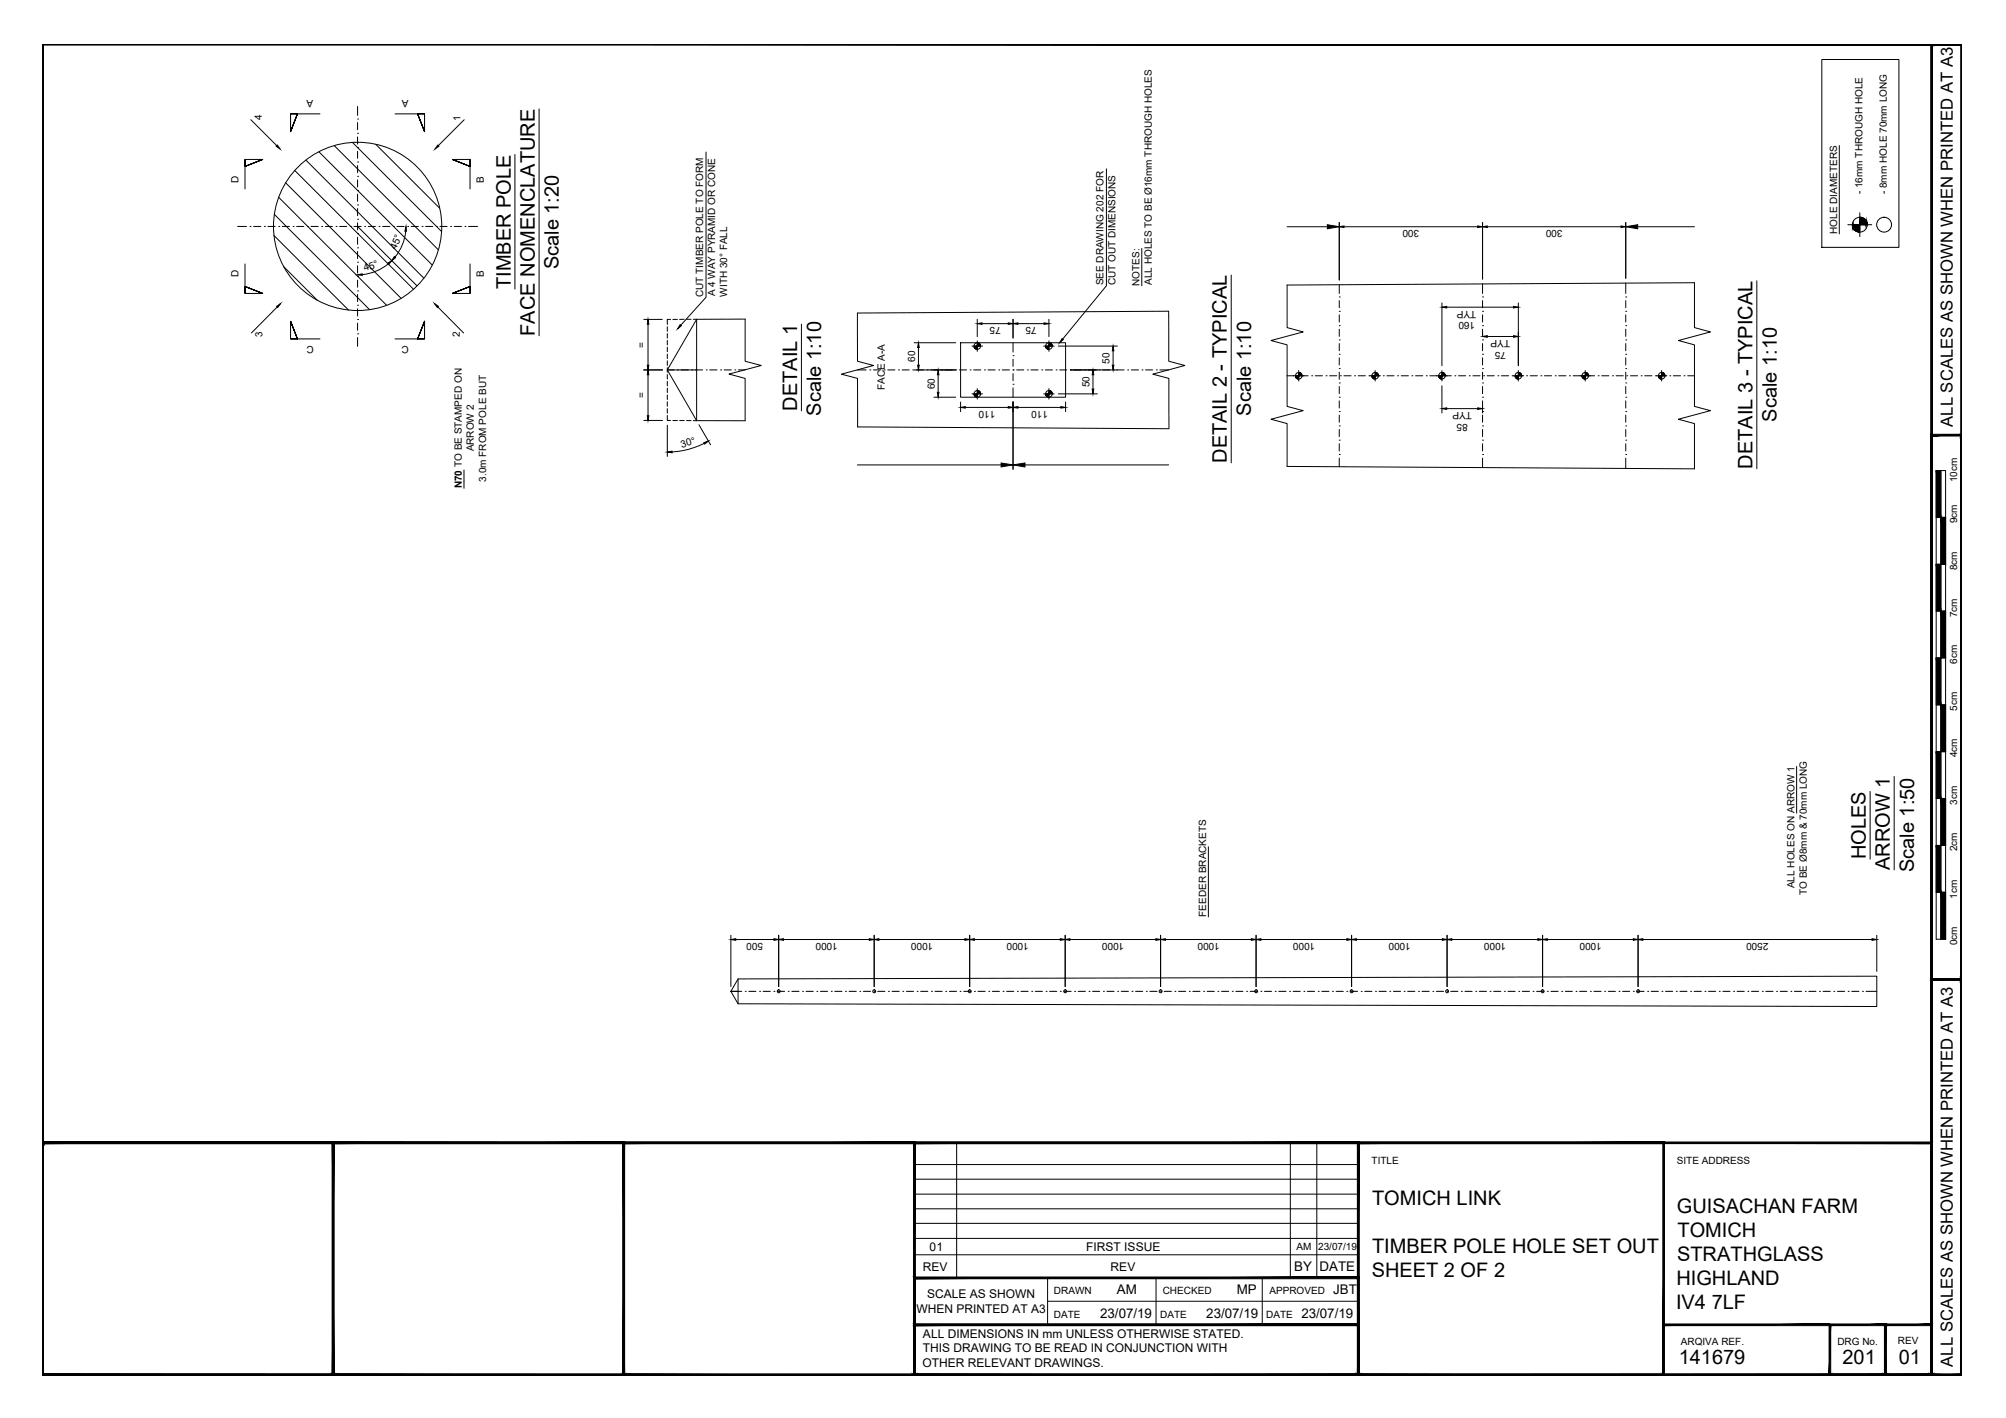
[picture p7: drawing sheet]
<svg xmlns="http://www.w3.org/2000/svg" width="420mm" height="297mm" viewBox="0 0 420 297" stroke-linecap="round" stroke-linejoin="round" font-family="sans-serif">
<!-- layer: 03 - TEXT AND DIMENSIONS -->
<g fill="none" stroke="#000" stroke-width=".21">
<path d="M153.1 207.7h2.2M156.1 207.7h.1M156.9 207.7h1.4M159.1 207.7h.1M159.8 207.7h1.5M162.1 207.7h.1M162.8 207.7h1.5M165.1 207.7h.1M165.8 207.7h1.6M168.1 207.7h.1M168.8 207.7h1.5M171.1 207.7h.1"/>
<path d="M171.8 207.7h1.5M174.1 207.7h.1M174.8 207.7h1.5M177.1 207.7h.1M177.8 207.7h1.6M180.1 207.7h.1M180.8 207.7h1.5M183.1 207.7h.1M183.8 207.7h1.5M186.1 207.7h.1M186.8 207.7h1.5M189.1 207.7h.1"/>
<path d="M189.9 207.7h1.5M192.1 207.7h.1M192.8 207.7h1.5M195.1 207.7h.1M195.8 207.7h1.5M198.1 207.7h.1M198.8 207.7h1.5M201.1 207.7h.1M201.9 207.7h1.4M204.1 207.7h.1M204.8 207.7h1.5M207.1 207.7h.1"/>
<path d="M207.8 207.7h1.5M210.1 207.7h.1M210.8 207.7h1.6M213.1 207.7h.1M213.9 207.7h1.4M216.1 207.7h.1M216.8 207.7h1.5M219.1 207.7h.1M219.8 207.7h1.5M222.1 207.7h.1M222.8 207.7h1.6M225.1 207.7h.1"/>
<path d="M225.8 207.7h1.5M228.1 207.7h.1M228.8 207.7h1.5M231.1 207.7h.1M231.8 207.7h1.5M234.1 207.7h.1M234.9 207.7h1.5M237.1 207.7h.1M237.8 207.7h1.5M240.1 207.7h.1M240.8 207.7h1.5M243.1 207.7h.1"/>
<path d="M243.8 207.7h1.5M246.1 207.7h.1M246.9 207.7h1.5M249.1 207.7h.1M249.8 207.7h1.5M252.1 207.7h.1M252.8 207.7h1.5M255.1 207.7h.1M255.8 207.7h1.6M258.1 207.7h.1M258.9 207.7h1.4M261.1 207.7h.1"/>
<path d="M261.8 207.7h1.5M264.1 207.7h.1M264.8 207.7h1.5M267.1 207.7h.1M267.9 207.7h1.5M270.1 207.7h.1M270.9 207.7h1.4M273.1 207.7h.1M273.8 207.7h1.5M276.1 207.7h.1M276.8 207.7h1.5M279.1 207.7h.1"/>
<path d="M279.9 207.7h1.5M282.1 207.7h.1M282.9 207.7h1.4M285.1 207.7h.1M285.8 207.7h1.5M288.1 207.7h.1M288.8 207.7h1.6M291.1 207.7h.1M291.9 207.7h1.5M294.1 207.7h.1M294.8 207.7h1.5M297.1 207.7h.1"/>
<path d="M297.8 207.7h1.5M300.1 207.7h.1M300.8 207.7h1.6M303.1 207.7h.1M303.9 207.7h1.5M306.1 207.7h.1M306.8 207.7h1.5M309.1 207.7h.1M309.8 207.7h1.5M312.1 207.7h.1M312.9 207.7h1.5M315.1 207.7h.1"/>
<path d="M315.9 207.7h1.5M318.1 207.7h.1M318.8 207.7h1.5M321.1 207.7h.1M321.8 207.7h1.5M324.1 207.7h.1M324.9 207.7h1.5M327.1 207.7h.1M327.9 207.7h1.4M330.1 207.7h.1M330.8 207.7h1.5M333.1 207.7h.1"/>
<path d="M333.8 207.7h1.6M336.1 207.7h.1M336.9 207.7h1.5M339.1 207.7h.1M339.9 207.7h1.4M342.1 207.7h.1M342.8 207.7h1.5M345.1 207.7h.1M345.8 207.7h1.6M348.1 207.7h.1M348.9 207.7h1.5M351.1 207.7h.1"/>
<path d="M351.9 207.7h1.4M354.1 207.7h.1M354.8 207.7h1.5M357.1 207.7h.1M357.9 207.7h1.5M360.1 207.7h.1M360.9 207.7h1.5M363.1 207.7h.1M363.8 207.7h1.5M366.1 207.7h.1M366.8 207.7h1.5M369.1 207.7h.1"/>
<path d="M369.9 207.7h1.5M372.1 207.7h.1M372.9 207.7h1.5M375.1 207.7h.1M375.8 207.7h1.5M378.1 207.7h.1M378.8 207.7h1.6M381.1 207.7h.1M381.9 207.7h1.5M384.1 207.7h.1M384.9 207.7h1.5M387.1 207.7h.1"/>
<path d="M387.8 207.7h1.5M390.1 207.7h.1M390.8 207.7h2.3"/>
</g>
<!-- layer: TEXT AND DIMENSIONS -->
<g fill="none" stroke="#000" stroke-width=".21">
<path d="M381.6 12.5h16.1v39.3h-16.1zM51.3 33.4v1.5l3.7-1.5-3.7 1.5 3.7-1.5h-3.7v6.2M52.5 25.1l5.5 5.4M59.8 38.3l24.2 24.2M60.9 23.9h1.4l-1.4 3.7 1.4-3.7-1.4 3.7v-3.7h6.1M61.7 35.7l24.9 24.9M64.1 33.5l24.7 24.8M66.8 31.8l23.7 23.7M70 30.5l21.8 21.8M73.8 29.8l18.7 18.7M74.9 39.9h.1M74.9 36.9h.1"/>
<path d="M74.9 33.9h.1M74.9 30.9h.1M74.9 27.9h.1M74.9 24.9h.1M74.9 22.3v1.9M74.9 25.7v1.5M74.9 28.7v1.5M74.9 31.7v1.5M74.9 34.7v1.5M74.9 37.7v1.5M78.7 30.2l13.4 13.4M82.7 23.9h6.2v3.7l-1.4-3.7 1.4 3.7-1.4-3.7h1.4"/>
<path d="M97.2 25.1l-5.4 5.4M98.5 33.4v1.5l-3.8-1.5 3.8 1.5-3.8-1.5h3.8v6.2M107.9 32.4v28.2M112.9 22.8v47.5M147.9 31.9v30.4l-5.3 5.8M231.7 35.4v24.5l-9.1 11.1M385.2 30.5v18.5M49.8 47.4h1.8M51.3 55.3v6.2h3.7l-3.7-1.5 3.7 1.5-3.7-1.5v1.5M52.4 47.4h.1M53.1 47.4h1.5M55.4 47.4h.1"/>
<path d="M56.1 47.4h1.5M57.4 49.3l15.6 15.7M57.5 44.9l19.9 20M58.4 41.3l22.6 22.7M58.4 47.4h.1M59.1 47.4h1.5M59.4 55.8l7.1 7.1M61.4 47.4h.1M62.1 47.4h1.5M64.4 47.4h.1M65.1 47.4h1.5M67.4 47.4h.1"/>
<path d="M68.1 47.4h1.5M70.4 47.4h.1M71.1 47.4h1.5M73.4 47.4h.1M74.1 47.4h1.5M74.9 57.9h.1M74.9 54.9h.1M74.9 51.9h.1M74.9 48.9h.1M74.9 45.9h.1M74.9 42.9h.1M74.9 40.7v1.5"/>
<path d="M74.9 43.7v1.5M74.9 46.7v1.5M74.9 49.7v1.5M74.9 52.7v1.5M74.9 55.7v1.5M74.9 58.7v1.5M74.9 47.4l12.4 12.5M76.4 47.4h.1M77.1 47.4h1.5M79.4 47.4h.1M80.1 47.4h1.5M81.3 55.3a10.1 10.1 0 0 1-5.4 2.2"/>
<path d="M82.4 47.4h.1M83.1 47.4h1.5M85 48.4a10.2 10.2 0 0 1-2.3 5.5M85.4 47.4h.1M86.1 47.4h1.5M88.4 47.4h.1M89.1 47.4h1.5M91.4 47.4h.1M92.1 47.4h1.5M94.4 47.4h.1M95.2 47.4h1.5M97.4 47.4h.1"/>
<path d="M98.1 47.4h1.9M98.5 55.3v6.2h-3.8l3.8-1.5-3.8 1.5 3.8-1.5v1.5M239.1 52v7.9M257.9 57.6v39.4M269.6 59.7v8.9l3.4 .9-6.8 1.8 3.4 .9v12.9l3.4 .9-6.8 1.8 3.4 .9v9M269.6 47.5h8.4M280.5 46.6v12.1M281.5 47.5h28M310.5 46.6v11.9M311.5 47.5h28M340.5 46.6v11.7M343 47.5h11.9"/>
<path d="M354.9 59.2v9.4l3.4 .9-6.8 1.8 3.4 .9v12.9l3.4 .9-6.8 1.8 3.4 .9v9.5M368 58.8v39.4M58.1 64.3l-5.4 5.4M60.9 71h1.4l-1.4-3.7 1.4 3.7-1.4-3.7v3.7h6.1M74.9 69.9h.1M74.9 66.9h.1M74.9 63.9h.1M74.9 60.9h.1M74.9 61.7v1.5M74.9 64.7v1.5M74.9 67.7v1.5M74.9 70.7v1.9"/>
<path d="M82.7 71h6.2v-3.7l-1.4 3.7 1.4-3.7-1.4 3.7h1.4M91.7 64.3l5.4 5.4M134.8 77.5h4M134.8 66.9h3.9M135.7 67.9v8.6M135.7 78.5v8.6M139.8 77.5h1.4M141.9 77.5h.1M142.7 77.5h1.5M144.9 77.5h.1M145.7 77.5h1.5M147.9 77.5h.1"/>
<path d="M148.7 77.5h1.5M150.9 77.5h.1M151.7 77.5h1.5M153.9 77.5h.1M154.7 77.5h1.4M156.1 66.8v8.9l3.3 .9-6.7 1.8 3.4 .9v8.8M167.9 67.9v18.2M179.6 65.6v10.1l3.4 .9-6.8 1.8 3.4 .9v10.1M179.6 77.5h1.8M182.2 77.5h.1M182.9 77.5h1.5M185.2 77.5h.1"/>
<path d="M185.9 77.5h1.5M188.2 77.5h.1M188.9 77.5h1.5M191.2 77.5h.1M191.5 77.5h8.7M191.5 71.8h8.7M192.4 72.8v3.7M194.2 77.5h.1M196.5 78.5v3.7M197.2 77.5h.1M200.2 77.5h.1M200.9 77.5h1.5"/>
<path d="M203.2 77.5h.1M203.9 77.5h1.5M204.7 66.9v3.6M205.7 67.8h5.5M206.2 77.5h.1M206.9 77.5h1.5M209.2 77.5h.1M209.9 77.5h1.5M212.2 77.5h.1M212.2 66.9v3.9M212.9 77.5h1.5M213.2 67.8h5.5"/>
<path d="M215.2 77.5h.1M215.9 77.5h1.5M218.2 77.5h.1M218.9 77.5h1.5M219.7 66.9v3.6M221.2 77.5h.1M221.7 72.5h12.3M221.9 77.5h1.5M224.2 77.5h.1M224.2 77.5h11.2M227.2 77.5h.1M228.9 78.5v3"/>
<path d="M230.2 77.5h.1M233.1 73.5v3M233.2 77.5h.1M236.2 77.5h.1M236.9 77.5h1.5M239.2 77.5h.1M239.9 77.5h1.5M242.2 77.5h.1M242.9 77.5h1.9M244.8 65.2v10.5l3.4 .9-6.7 1.8 3.3 .9v10.5M269.6 78.7h1.4M271.7 78.7h.1"/>
<path d="M272.5 78.7h1.5M274.7 78.7h.1M275.5 78.7h1.5M277.7 78.7h.1M278.5 78.7h1.5M280.7 78.7h.1M281.5 78.7h1.5M283.7 78.7h.1M284.5 78.7h1.5M286.7 78.7h.1M287.5 78.7h1.5M289.7 78.7h.1"/>
<path d="M290.5 78.7h1.5M292.7 78.7h.1M293.5 78.7h1.5M295.7 78.7h.1M296.5 78.7h1.5M298.7 78.7h.1M299.5 78.7h1.5M301.7 78.7h.1M302 63.5v13.1M302.5 78.7h1.5M303 64.3h14M304.7 78.7h.1"/>
<path d="M305.5 78.7h1.5M307.7 78.7h.1M308.5 78.7h1.5M310.5 69.6v.6M310.7 78.7h.1M311.5 78.7h1.5M311.5 70.5h5.5M313.7 78.7h.1M314.5 78.7h1.5M316.7 78.7h.1M317.5 78.7h1.5M318 63.5v13.1"/>
<path d="M319.7 78.7h.1M320.5 78.7h1.5M322.7 78.7h.1M323.5 78.7h1.5M325.7 78.7h.1M326.5 78.7h1.5M328.7 78.7h.1M329.5 78.7h1.5M331.7 78.7h.1M332.5 78.7h1.5M334.7 78.7h.1M335.5 78.7h1.5"/>
<path d="M337.7 78.7h.1M338.5 78.7h1.5M340.7 78.7h.1M341.5 78.7h1.5M343.7 78.7h.1M344.5 78.7h1.5M346.7 78.7h.1M347.5 78.7h1.5M349.7 78.7h.1M350.5 78.7h1.5M352.7 78.7h.1M353.5 78.7h1.4"/>
<path d="M97.2 98.4v3.9M134.8 88.1h4M139.8 89.1v6.5M146.4 89l2.4 4.2M147.5 92.9l-1.1 .5a17 17 0 0 1-5.6 1.3M179.6 97.4h30.1M195.6 83.2h4.6M201.2 84.2v2M202.2 85.3h9M212.2 84.2v14.1M213.2 85.3h9M214.7 97.4h30.1"/>
<path d="M221.7 82.5h8.1M223.2 84.2v2M302 80.8v5.7M303 85.6h6.5M310.5 85.4v1.1M253.1 177.4v14.7M376.3 160.5v9.8M391.7 165.8v14.2M396.7 162.6v19.6M153.1 195.9v10.8M154.1 196.8h8M163.1 195.9v10.8"/>
<path d="M164.1 196.8h18M183.1 195.9v10.8M184.1 196.8h18M203.1 195.9v10.8M204.1 196.8h18M223.1 195.9v10.8M224.1 196.8h18M243.1 195.9v10.8M244.1 196.8h18M263.1 195.9v10.8M264.1 196.8h18M283.1 195.9v10.8"/>
<path d="M284.1 196.8h18M303.1 195.9v10.8M304.1 196.8h18M323.1 195.9v10.8M324.1 196.8h18M343.1 195.9v10.8M344.1 196.8h48M393.1 195.9v7.6"/>
</g>
<!-- layer: MEDIUM THICKNESS -->
<g fill="none" stroke="#000" stroke-width=".21">
<path d="M354.9 59.2l-85.3 .5M387 47.1h5M389.5 44.6v5M139.8 77.5h6.2M145.9 66.9l-6.1 10.6 6.1 10.6M145.9 66.9v21.2M156.1 66.8l-10.2 .1M203.6 72.5h2.2M204.7 71.4v2.2M218.6 72.5h2.2M219.7 71.4v2.2M244.8 65.2l-65.2 .4"/>
<path d="M270.9 78.7h2.2M272 77.6v2.2M286.9 78.7h2.2M288 77.6v2.2M300.9 78.7h2.2M302 77.6v2.2M316.9 78.7h2.2M318 77.6v2.2M330.9 78.7h2.2M332 77.6v2.2M346.9 78.7h2.2M348 77.6v2.2"/>
<path d="M145.9 88.1h10.2M179.6 89.4l65.2 .4M203.6 82.5h2.2M204.7 81.4v2.2M218.6 82.5h2.2M219.7 81.4v2.2M269.6 97.7l85.3 .5M153.1 207.7h1.5M154.6 205.1l238.5-.6v6.3l-238.5-.5-1.5-2.6zM154.6 205.1v5.2"/>
<circle cx="74.9" cy="47.4" r="17.6"/>
<circle cx="389.5" cy="47.1" r="1.56"/>
<circle cx="394.6" cy="47.1" r="1.56"/>
<circle cx="204.7" cy="72.5" r=".69"/>
<circle cx="219.7" cy="72.5" r=".69"/>
<circle cx="272" cy="78.7" r=".69"/>
<circle cx="288" cy="78.7" r=".69"/>
<circle cx="302" cy="78.7" r=".69"/>
<circle cx="318" cy="78.7" r=".69"/>
<circle cx="332" cy="78.7" r=".69"/>
<circle cx="348" cy="78.7" r=".69"/>
<circle cx="204.7" cy="82.5" r=".69"/>
<circle cx="219.7" cy="82.5" r=".69"/>
<circle cx="163.1" cy="207.7" r=".31"/>
<circle cx="183.1" cy="207.7" r=".31"/>
<circle cx="203.1" cy="207.7" r=".31"/>
<circle cx="223.1" cy="207.7" r=".31"/>
<circle cx="243.1" cy="207.7" r=".31"/>
<circle cx="263.1" cy="207.7" r=".31"/>
<circle cx="283.1" cy="207.7" r=".31"/>
<circle cx="303.1" cy="207.7" r=".31"/>
<circle cx="323.1" cy="207.7" r=".31"/>
<circle cx="343.1" cy="207.7" r=".31"/>
</g>
<!-- layer: TEXT AND DIMENSIONS -->
<g fill="#000" stroke="#000" stroke-width=".21">
<path d="M57.8 30.6l.3-.2 .6 .8zM91.7 30.4l.2 .2-.8 .6zM74.9 57.6l1-.2v.3zM81.2 55.1l.8-.5-.6 .8zM82.6 53.7l.3 .3-.9 .6zM85 47.4l.1 1h-.3zM278 47.1l2.5 .4-2.5 .4zM280.5 47.5l1-.2v.4zM309.5 47.3l1 .2-1 .2zM310.5 47.5l1-.2v.4zM339.5 47.3l1 .2-1 .2zM340.5 47.5l2.5-.4v.8z"/>
<path d="M57.9 64.2l.9-.6-.6 .8zM91 63.6l.8 .6-.2 .2zM135.7 77.5l.2 1h-.3zM135.6 76.5h.3l-.2 1zM135.7 66.9l.2 1h-.3zM142.5 68l.2 .2-.8 .7zM192.2 76.5h.3l-.1 1zM192.4 71.8l.1 1h-.3zM196.5 77.5l.2 1h-.4zM204.7 67.8l1-.2v.3zM211.2 67.6l1 .2-1 .1zM212.2 67.8l1-.2v.3z"/>
<path d="M218.7 67.6l1 .2-1 .1zM222.4 70.9l.3 .2-.8 .7zM228.9 77.5l.2 1h-.3zM233 76.5h.3l-.2 1zM233.1 72.5l.2 1h-.3zM302 64.3l1-.1v.3zM310.5 70.5l1-.2v.4zM317 70.3l1 .2-1 .2zM317 64.2l1 .1-1 .2zM135.6 87.1h.3l-.2 1zM139.8 94.7l1-.2v.3zM147.4 92.7l1-.3-.8 .6z"/>
<path d="M196.3 82.2h.4l-.2 1zM201.2 85.3l1-.1v.3zM209.7 97l2.5 .4-2.5 .4zM211.2 85.2l1 .1-1 .2zM212.2 85.3l1-.1v.3zM212.2 97.4l2.5-.4v.8zM222.2 85.2l1 .1-1 .2zM228.8 81.5h.3l-.2 1zM302 85.6l1-.2v.4zM309.5 85.4l1 .2-1 .2zM153.1 196.8l1-.2v.4zM162.1 196.6l1 .2-1 .2z"/>
<path d="M163.1 196.8l1-.2v.4zM182.1 196.6l1 .2-1 .2zM183.1 196.8l1-.2v.4zM202.1 196.6l1 .2-1 .2zM203.1 196.8l1-.2v.4zM222.1 196.6l1 .2-1 .2zM223.1 196.8l1-.2v.4zM242.1 196.6l1 .2-1 .2zM243.1 196.8l1-.2v.4zM262.1 196.6l1 .2-1 .2zM263.1 196.8l1-.2v.4zM282.1 196.6l1 .2-1 .2z"/>
<path d="M283.1 196.8l1-.2v.4zM302.1 196.6l1 .2-1 .2zM303.1 196.8l1-.2v.4zM322.1 196.6l1 .2-1 .2zM323.1 196.8l1-.2v.4zM342.1 196.6l1 .2-1 .2zM343.1 196.8l1-.2v.4zM392.1 196.6l1 .2-1 .2z"/>
</g>
<!-- layer: MEDIUM THICKNESS -->
<g fill="#000" stroke="#000" stroke-width=".21">
<path d="M388 47.1v.2zM391 46.5v.6z"/>
<path d="M388 47.1v.2zM388.1 47.1v.5z"/>
<path d="M388.1 47.1v.5l.1-.5zM388.2 47.1v.8l-.1-.3z"/>
<path d="M388.2 47.1v.8l.1-.8zM388.3 47.1v1l-.1-.2z"/>
<path d="M388.3 47.1v1l.2-1zM388.5 47.1v1.2l-.2-.2z"/>
<path d="M388.5 47.1v1.2l.3-1.2zM388.8 47.1v1.3l-.3-.1z"/>
<path d="M388.8 47.1v1.3l.2-1.3zM389 47.1v1.4l-.2-.1z"/>
<path d="M389 47.1v1.4l.3-1.4zM389.3 47.1v1.5l-.3-.1z"/>
<path d="M389.3 47.1v1.5l.2-1.5zM389.5 47.1v1.5h-.2z"/>
<path d="M389.5 45.5v1.6l.3-1.6zM389.8 45.5v1.6h-.3z"/>
<path d="M389.8 45.5v1.6l.3-1.5zM390.1 45.6v1.5h-.3z"/>
<path d="M390.1 45.6v1.5l.2-1.4zM390.3 45.7v1.4h-.2z"/>
<path d="M390.3 45.7v1.4l.2-1.2zM390.5 45.9v1.2h-.2z"/>
<path d="M390.5 45.9v1.2l.2-1zM390.7 46.1v1h-.2z"/>
<path d="M390.7 46.1v1l.2-.8zM390.9 46.3v.8h-.2z"/>
<path d="M390.9 46.3v.8l.1-.6zM391 46.5l-.1 .6z"/>
<path d="M391.1 46.8l-.1 .3zM391.1 46.8v.3z"/>
<path d="M204 72.5v.2l.7-.2zM204 72.7l.7-.2-.6 .4zM204.1 72.9l.2 .1 .4-.5z"/>
<path d="M204.7 72.5l-.4 .5 .2 .2zM204.7 72.5v.7h-.2z"/>
<path d="M204.9 71.8l-.2 .7 .4-.6zM204.7 71.8h.2l-.2 .7z"/>
<path d="M204.7 72.5h.7l-.1-.2zM204.7 72.5l.5-.4 .1 .2zM205.1 71.9l-.4 .6 .5-.4z"/>
<path d="M219 72.5v.2l.7-.2zM219 72.7l.7-.2-.6 .4zM219.1 72.9l.2 .1 .4-.5z"/>
<path d="M219.7 72.5l-.4 .5 .2 .2zM219.7 72.5v.7h-.2z"/>
<path d="M219.9 71.8l-.2 .7 .4-.6zM219.7 71.8h.2l-.2 .7z"/>
<path d="M219.7 72.5h.7v-.2zM219.7 72.5l.5-.4 .2 .2zM220.1 71.9l-.4 .6 .5-.4z"/>
<path d="M271.3 78.7l.1 .2 .6-.2zM271.4 78.9l.6-.2-.6 .4zM271.4 79.1l.2 .2 .4-.6z"/>
<path d="M272 78.7l-.4 .6 .2 .1zM272 78.7v.7h-.2z"/>
<path d="M272.2 78.1l-.2 .6 .4-.6zM272 78l.2 .1-.2 .6z"/>
<path d="M272 78.7h.7v-.2zM272 78.7l.6-.4 .1 .2zM272.4 78.1l-.4 .6 .6-.4z"/>
<path d="M287.3 78.7l.1 .2 .6-.2zM287.4 78.9l.6-.2-.5 .4zM287.5 79.1l.1 .2 .4-.6z"/>
<path d="M288 78.7l-.4 .6 .2 .1zM288 78.7v.7h-.2z"/>
<path d="M288.2 78.1l-.2 .6 .4-.6zM288 78l.2 .1-.2 .6z"/>
<path d="M288 78.7h.7v-.2zM288 78.7l.6-.4 .1 .2zM288.4 78.1l-.4 .6 .6-.4z"/>
<path d="M301.3 78.7l.1 .2 .6-.2zM301.4 78.9l.6-.2-.5 .4zM301.5 79.1l.1 .2 .4-.6z"/>
<path d="M302 78.7l-.4 .6 .2 .1zM302 78.7v.7h-.2z"/>
<path d="M302.2 78.1l-.2 .6 .4-.6zM302 78l.2 .1-.2 .6z"/>
<path d="M302 78.7h.7v-.2zM302 78.7l.6-.4 .1 .2zM302.4 78.1l-.4 .6 .6-.4z"/>
<path d="M317.3 78.7l.1 .2 .6-.2zM317.4 78.9l.6-.2-.5 .4zM317.5 79.1l.1 .2 .4-.6z"/>
<path d="M318 78.7l-.4 .6 .2 .1zM318 78.7v.7h-.2z"/>
<path d="M318.2 78.1l-.2 .6 .4-.6zM318 78l.2 .1-.2 .6z"/>
<path d="M318 78.7h.7v-.2zM318 78.7l.6-.4 .1 .2zM318.4 78.1l-.4 .6 .6-.4z"/>
<path d="M331.3 78.7l.1 .2 .6-.2zM331.4 78.9l.6-.2-.5 .4zM331.5 79.1l.1 .2 .4-.6z"/>
<path d="M332 78.7l-.4 .6 .2 .1zM332 78.7v.7h-.2z"/>
<path d="M332.2 78.1l-.2 .6 .4-.6zM332 78l.2 .1-.2 .6z"/>
<path d="M332 78.7h.7v-.2zM332 78.7l.6-.4 .1 .2zM332.4 78.1l-.4 .6 .6-.4z"/>
<path d="M347.3 78.7l.1 .2 .6-.2zM347.4 78.9l.6-.2-.5 .4zM347.5 79.1l.1 .2 .4-.6z"/>
<path d="M348 78.7l-.4 .6 .2 .1zM348 78.7v.7h-.2z"/>
<path d="M348.2 78.1l-.2 .6 .4-.6zM348 78l.2 .1-.2 .6z"/>
<path d="M348 78.7h.7v-.2zM348 78.7l.6-.4 .1 .2zM348.4 78.1l-.4 .6 .6-.4z"/>
<path d="M204 82.5v.2l.7-.2zM204 82.7l.7-.2-.6 .4zM204.1 82.9l.2 .2 .4-.6z"/>
<path d="M204.7 82.5l-.4 .6h.2zM204.7 82.5v.7l-.2-.1z"/>
<path d="M204.9 81.9l-.2 .6 .4-.6zM204.7 81.8l.2 .1-.2 .6z"/>
<path d="M204.7 82.5h.7l-.1-.2zM204.7 82.5l.5-.4 .1 .2zM205.1 81.9l-.4 .6 .5-.4z"/>
<path d="M219 82.5v.2l.7-.2zM219 82.7l.7-.2-.6 .4zM219.1 82.9l.2 .2 .4-.6z"/>
<path d="M219.7 82.5l-.4 .6h.2zM219.7 82.5v.7l-.2-.1z"/>
<path d="M219.9 81.9l-.2 .6 .4-.6zM219.7 81.8l.2 .1-.2 .6z"/>
<path d="M219.7 82.5h.7v-.2zM219.7 82.5l.5-.4 .2 .2zM220.1 81.9l-.4 .6 .5-.4z"/>
</g>
<!-- layer: PROPOSED OTHER USER 1 - HIDDEN -->
<g fill="none" stroke="#000" stroke-width=".21">
<path d="M139.8 68.5v.9M139.8 69.9v.9M139.8 71.3v1M139.8 72.7v1M139.8 74.2v.9M139.8 75.6v.9M139.8 77v1M139.8 78.4v1M139.8 79.9v.9M140.4 66.9h-.6v1.1M140.9 66.9h1M143.3 66.9h-.9"/>
<path d="M143.8 66.9h.9M145.2 66.9h.7M139.8 81.3v1M139.8 82.7v1M139.8 84.2v.9M139.8 85.6v1M139.8 87v1.1h.6M140.9 88.1h1M142.4 88.1h.9M143.8 88.1h.9M145.2 88.1h.7"/>
</g>
<!-- layer: 0 -->
<g fill="none" stroke="#000" stroke-width=".21">
<path d="M280.5 59.6v1.9M310.5 59.5v2M340.5 59.3v2.2M212.2 77.5h.1M212.2 74.5h.1M212.2 71.8v1.9M212.2 75.2v1.6M212.2 78.3v1.5M280.5 77.2h.1M280.5 74.2h.1M280.5 71.2h.1M280.5 68.2h.1"/>
<path d="M280.5 65.2h.1M280.5 62.2h.1M280.5 63v1.5M280.5 66v1.5M280.5 69v1.5M280.5 72v1.5M280.5 75v1.5M280.5 78v1.5M310.5 77.2h.1M310.5 74.2h.1M310.5 71.2h.1M310.5 68.2h.1"/>
<path d="M310.5 65.2h.1M310.5 62.2h.1M310.5 63v1.5M310.5 66v1.5M310.5 69v1.5M310.5 72v1.5M310.5 75v1.5M310.5 78v1.5M340.5 77.2h.1M340.5 74.2h.1M340.5 71.2h.1M340.5 68.2h.1"/>
<path d="M340.5 65.2h.1M340.5 62.2h.1M340.5 63v1.5M340.5 66v1.5M340.5 69v1.5M340.5 72v1.5M340.5 75v1.5M340.5 78v1.5M212.2 80.5h.1M212.2 81.3v1.9M280.5 95.2h.1M280.5 92.2h.1"/>
<path d="M280.5 89.2h.1M280.5 86.2h.1M280.5 83.2h.1M280.5 80.2h.1M280.5 81v1.5M280.5 84v1.5M280.5 87v1.5M280.5 90v1.5M280.5 93v1.5M280.5 96v1.8M310.5 95.2h.1M310.5 92.2h.1"/>
<path d="M310.5 89.2h.1M310.5 86.2h.1M310.5 83.2h.1M310.5 80.2h.1M310.5 81v1.5M310.5 84v1.5M310.5 87v1.5M310.5 90v1.5M310.5 93v1.5M310.5 96v2M340.5 95.2h.1M340.5 92.2h.1"/>
<path d="M340.5 89.2h.1M340.5 86.2h.1M340.5 83.2h.1M340.5 80.2h.1M340.5 81v1.5M340.5 84v1.5M340.5 87v1.5M340.5 90v1.5M340.5 93v1.5M340.5 96v2.1M405.5 98.6h2v98.1h-2zM406.5 98.6v98.1"/>
<path d="M405.5 118.2h2M405.5 108.4h2M405.5 137.8h2M405.5 128h2M405.5 157.5h2M405.5 147.7h2M405.5 177.1h2M405.5 167.3h2M405.5 186.9h2M200.4 239.4v28.3M270.3 239.4v28.3M275.8 239.4v28.3"/>
<path d="M191.5 250.1h93M191.5 247h93M191.5 243.9h93M191.5 256.3h93M191.5 253.2h93M191.5 259.4h93M191.5 262.8h93M219.4 267.7v9.8M219.4 272.6h65.1M242.1 267.7v9.8M264.4 267.7v9.8"/>
</g>
<!-- layer: PROPOSED OTHER USER 1 -->
<path d="M201.2 71.8h22v11.4h-22z" fill="none" stroke="#000" stroke-width=".21"/>
<!-- layer: 0 -->
<g fill="#000" stroke="#000" stroke-width=".21">
<path d="M8.9 9.3l.2 .1h401.6zM8.9 9.3h402l-.2 .1z"/>
<path d="M404.4 9.3l.3 .1zM404.4 9.3l.3 .1-.3 278.6zM404.7 9.4l-.3 278.6 .3-.1zM404.4 288l.3-.1z"/>
<path d="M404.6 9.3l.1 .1h6zM404.6 9.3h6.3l-.2 .1z"/>
<path d="M410.7 9.4v278.5l.2-278.6zM410.9 9.3v278.7l-.2-.1z"/>
<path d="M410.7 9.4v278.5l.2-278.6zM410.9 9.3v278.7l-.2-.1z"/>
<path d="M404.4 91l.3 .3 6.2-.3zM404.7 91.3l6.2-.3-.2 .3zM410.9 91l-.2 .3z"/>
<path d="M404.4 91l.3 114v-113.7zM404.4 91l.3 114-.3 .3z"/>
<path d="M405.5 98.6l1 9.8v-9.8zM405.5 98.6l1 9.8h-1z"/>
<path d="M410.9 91.1l-.2 .2 .2 113.9zM410.7 91.3l.2 113.9-.2-.2zM410.7 205l.2 .3zM404.7 205h6l.2 .3zM404.7 205l-.3 .3h6.5z"/>
<path d="M405.5 118.2l1 9.8v-9.8zM405.5 118.2l1 9.8h-1z"/>
<path d="M406.5 108.4l1 9.8v-9.8zM406.5 108.4l1 9.8h-1z"/>
<path d="M405.5 137.8l1 9.8v-9.8zM405.5 137.8l1 9.8h-1z"/>
<path d="M406.5 128l1 9.8v-9.8zM406.5 128l1 9.8h-1z"/>
<path d="M405.5 157.5l1 9.8v-9.8zM405.5 157.5l1 9.8h-1z"/>
<path d="M406.5 147.6l1 9.9v-9.9zM406.5 147.6l1 9.9h-1z"/>
<path d="M405.5 177.1l1 9.8v-9.8zM405.5 177.1l1 9.8h-1z"/>
<path d="M406.5 167.3l1 9.8v-9.8zM406.5 167.3l1 9.8h-1z"/>
<path d="M406.5 186.9l1 9.8v-9.8zM406.5 186.9l1 9.8h-1z"/>
<path d="M404.4 205l.3 .3 6.2-.3zM404.7 205.3l6.2-.3-.2 .3zM410.9 205l-.2 .3z"/>
<path d="M410.9 205.1l-.2 .2 .2 82.7zM410.7 205.3l.2 82.7-.2-.1zM410.7 287.9l.2 .1z"/>
<path d="M8.9 239.2l.2 .4zM8.9 239.2l395.5 .4h-395.3zM8.9 239.2l395.5 .4 .3-.4z"/>
<path d="M9.1 239.6h60.5l.3-.4zM8.9 239.2h61l-60.8 .4zM8.9 239.2l.2 .4z"/>
<path d="M69.9 239.6h60.6l.3-.4zM69.6 239.2h61.2l-60.9 .4zM69.6 239.2l.3 48.7v-48.3zM69.6 239.2l.3 48.7-.3 .1zM69.6 288l.3-.1z"/>
<path d="M130.8 239.6h60.5l.4-.4zM130.5 239.2h61.2l-60.9 .4zM130.5 239.2l.3 48.7v-48.3zM130.5 239.2l.3 48.7-.3 .1zM130.5 288l.3-.1z"/>
<path d="M191.7 239.6h92.6l.4-.4zM191.3 239.2h93.4l-93 .4zM191.3 239.2l.4 48.7v-48.3zM191.3 239.2l.4 48.7-.4 .1zM191.3 288l.4-.1z"/>
<path d="M284.7 239.6h63.6l.3-.4zM284.3 239.2h64.3l-63.9 .4zM284.3 239.2l.4 48.7v-48.3zM284.3 239.2l.4 48.7-.4 .1zM284.3 288l.4-.1z"/>
<path d="M404.7 239.2l-.3 .4 .3 48.4zM404.4 239.6l.3 48.4-.3-.1zM404.4 287.9l.3 .1z"/>
<path d="M191.3 277.3l.4 .4 93-.4zM191.7 277.7l93-.4-.4 .4zM284.7 277.3l-.4 .4 .4 10.3zM284.3 277.7l.4 10.3-.4-.1zM284.3 287.9l.4 .1z"/>
<path d="M191.3 277.7h93.4l-.4-.4zM191.3 277.7l.4-.4h92.6zM191.3 267.5v10.2l.4-.4zM191.3 267.5l.4 .4v9.4zM191.3 267.5l.4 .4 93-.4zM191.7 267.9l93-.4-.4 .4zM284.7 267.5l-.4 .4 .4 9.8zM284.3 267.9l.4 9.8-.4-.4z"/>
<path d="M383.1 277.3l.3 .4 11.7-.4zM383.4 277.7l11.7-.4-.4 .4zM394.7 277.7l.4 10.3v-10.7zM394.7 277.7l.4 10.3-.4-.1zM394.7 287.9l.4 .1z"/>
<path d="M348.5 277.7h34.8v-.4zM348.5 277.3h34.8l-34.8 .4z"/>
<path d="M394.7 277.3l.4 .4 9.6-.4zM395.1 277.7l9.6-.4-.3 .4zM404.7 277.3l-.3 .4 .3 10.3zM404.4 277.7l.3 10.3-.3-.1zM404.4 287.9l.3 .1z"/>
<path d="M9.1 9.4l-.2 278.6 .2-.1zM8.9 9.3l.2 .1-.2 278.6z"/>
<path d="M9.1 239.6l-.2 48.4 .2-.1zM8.9 239.4l.2 .2-.2 48.4z"/>
<path d="M9.1 287.9l60.7 .1-.2-.1zM9.1 287.9l60.7 .1h-60.9z"/>
<path d="M69.6 287.9l.3 .1zM69.9 239.2v48.8l-.3-.1zM69.9 239.2l-.3 .4v48.3z"/>
<path d="M69.9 287.9l60.7 .1-.1-.1zM69.9 287.9l60.7 .1h-60.8z"/>
<path d="M130.5 287.9l.3 .1zM130.8 239.2v48.8l-.3-.1zM130.8 239.2l-.3 .4v48.3z"/>
<path d="M130.8 287.9l60.7 .1-.2-.1zM130.8 287.9l60.7 .1h-60.9z"/>
<path d="M191.3 287.9l.4 .1zM191.7 239.2v48.8l-.4-.1zM191.3 239.6v48.3l.4-48.7z"/>
<path d="M191.7 287.9l92.8 .1-.2-.1zM191.7 287.9l92.8 .1h-93z"/>
<path d="M284.3 287.9l.4 .1zM284.7 239.2v48.8l-.4-.1zM284.7 239.2l-.4 .4v48.3z"/>
<path d="M191.5 288h93l-.2-.1zM191.5 288l.2-.1h92.6zM191.3 288l.4-.1zM191.7 277.7v10.2l-.4 .1zM191.3 277.3v10.7l.4-10.3z"/>
<path d="M284.7 287.9l63.8 .1-.2-.1zM284.7 287.9l63.8 .1h-64z"/>
<path d="M348.3 287.9l.3 .1zM348.6 239.2v48.8l-.3-.1zM348.6 239.2l-.3 .4v48.3z"/>
<path d="M383.3 288h11.6l-.2-.1zM383.4 287.9h11.3l-11.4 .1zM383.1 288l.3-.1zM383.4 277.7v10.2l-.3 .1zM383.1 277.3v10.7l.3-10.3z"/>
<path d="M8.9 288h395.7l-.2-.1zM8.9 288l.2-.1h395.3zM8.9 239.4v48.6l.2-.1zM8.9 239.4l.2 .2v48.3z"/>
<path d="M394.9 288h9.7l-.2-.1zM394.9 288l.2-.1h9.3zM394.7 288l.4-.1zM395.1 277.7v10.2l-.4 .1zM394.7 277.3v10.7l.4-10.3z"/>
<path d="M9.1 287.9l401.8 .1-.2-.1zM9.1 287.9l401.8 .1h-402z"/>
<path d="M404.7 287.9l6.2 .1-.2-.1zM404.7 287.9l6.2 .1h-6.3z"/>
<path d="M404.6 288h6.3l-.2-.1zM404.7 287.9h6l-6.1 .1zM404.4 288l.3-.1zM404.7 205.3v82.6l-.3 .1zM404.4 205v83l.3-82.7z"/>
</g>
<g font-size="4.2">
<text x="117.1" y="56.4" transform="rotate(-90 117.1 56.4)">Scale 1:20</text>
<text x="107" y="60.6" transform="rotate(-90 107 60.6)">TIMBER POLE</text>
<text x="112" y="70.3" transform="rotate(-90 112 70.3)">FACE NOMENCLATURE</text>
<text x="167" y="86.1" transform="rotate(-90 167 86.1)">DETAIL 1</text>
<text x="172" y="87.1" transform="rotate(-90 172 87.1)">Scale 1:10</text>
<text x="262.1" y="87.1" transform="rotate(-90 262.1 87.1)">Scale 1:10</text>
<text x="372.1" y="88.3" transform="rotate(-90 372.1 88.3)">Scale 1:10</text>
<text x="257" y="97" transform="rotate(-90 257 97)">DETAIL 2 - TYPICAL</text>
<text x="367.1" y="98.2" transform="rotate(-90 367.1 98.2)">DETAIL 3 - TYPICAL</text>
<text x="390.8" y="180" transform="rotate(-90 390.8 180)">HOLES</text>
<text x="395.8" y="182.2" transform="rotate(-90 395.8 182.2)">ARROW 1</text>
<text x="400.9" y="182.7" transform="rotate(-90 400.9 182.7)">Scale 1:50</text>
<text x="287.4" y="252.5">TOMICH LINK</text>
<text x="351.2" y="254">GUISACHAN FARM</text>
<text x="287.4" y="262.5">TIMBER POLE HOLE SET OUT</text>
<text x="351.4" y="259.1">TOMICH</text>
<text x="287.3" y="267.6">SHEET 2 OF 2</text>
<text x="351.1" y="269.2">HIGHLAND</text>
<text x="351.3" y="264.1">STRATHGLASS</text>
<text x="351.1" y="274.2">IV4 7LF</text>
<text x="351.6" y="285.7">141679</text>
<text x="385.9" y="285.7">201</text>
<text x="397.7" y="285.7">01</text>
</g>
<g font-size="3.5">
<text x="409" y="89.4" transform="rotate(-90 409 89.4)">ALL SCALES AS SHOWN WHEN PRINTED AT A3</text>
<text x="409" y="286.3" transform="rotate(-90 409 286.3)">ALL SCALES AS SHOWN WHEN PRINTED AT A3</text>
</g>
<g font-size="2.8">
<text x="271.1" y="266.3">BY</text>
<text x="276.4" y="266.3">DATE</text>
<text x="233.9" y="271.1">AM</text>
<text x="259" y="271.1">MP</text>
<text x="279.3" y="271.1">JBT</text>
<text x="230.4" y="276">23/07/19</text>
<text x="252.7" y="276">23/07/19</text>
<text x="272.6" y="276">23/07/19</text>
</g>
<g font-size="2.5">
<text x="194.7" y="262">01</text>
<text x="227.5" y="262">FIRST ISSUE</text>
<text x="193.3" y="266.2">REV</text>
<text x="232.6" y="266.2">REV</text>
<text x="192" y="275">WHEN PRINTED AT A3</text>
<text x="194.2" y="272">SCALE AS SHOWN</text>
<text x="193.3" y="280.3">ALL DIMENSIONS IN mm UNLESS OTHERWISE STATED.</text>
<text x="193.2" y="286.3">OTHER RELEVANT DRAWINGS.</text>
<text x="193.3" y="283.3">THIS DRAWING TO BE READ IN CONJUNCTION WITH</text>
</g>
<g font-size="2.1">
<text x="65.6" y="21" transform="rotate(-180 65.6 21)">A</text>
<text x="85.6" y="21" transform="rotate(-180 85.6 21)">A</text>
<text x="54.8" y="25.2" transform="rotate(-90 54.8 25.2)">4</text>
<text x="96.4" y="25.4" transform="rotate(-90 96.4 25.4)">1</text>
<text x="50" y="38.3" transform="rotate(-90 50 38.3)">D</text>
<text x="101.3" y="38.3" transform="rotate(-90 101.3 38.3)">B</text>
<text x="390.1" y="40.7" transform="rotate(-90 390.1 40.7)">- 16mm THROUGH HOLE</text>
<text x="395.2" y="40.7" transform="rotate(-90 395.2 40.7)">- 8mm HOLE 70mm LONG</text>
<text x="83" y="52.5" transform="rotate(-67 83 52.5)">45°</text>
<text x="297.3" y="48.2" transform="rotate(-180 297.3 48.2)">300</text>
<text x="327.3" y="48.2" transform="rotate(-180 327.3 48.2)">300</text>
<text x="384.8" y="49" transform="rotate(-90 384.8 49)">HOLE DIAMETERS</text>
<text x="50" y="58.1" transform="rotate(-90 50 58.1)">D</text>
<text x="76.4" y="56.9" transform="rotate(-18 76.4 56.9)">45°</text>
<text x="101.3" y="58" transform="rotate(-90 101.3 58)">B</text>
<text x="231.1" y="59.8" transform="rotate(-90 231.1 59.8)">SEE DRAWING 202 FOR</text>
<text x="233.6" y="59.8" transform="rotate(-90 233.6 59.8)">CUT OUT DIMENSIONS</text>
<text x="238.7" y="59.9" transform="rotate(-90 238.7 59.9)">NOTES:</text>
<text x="241.3" y="59.7" transform="rotate(-90 241.3 59.7)">ALL HOLES TO BE Ø16mm THROUGH HOLES</text>
<text x="147.3" y="62.2" transform="rotate(-90 147.3 62.2)">CUT TIMBER POLE TO FORM</text>
<text x="149.8" y="62.1" transform="rotate(-90 149.8 62.1)">A 4 WAY PYRAMID OR CONE</text>
<text x="152.3" y="62.1" transform="rotate(-90 152.3 62.1)">WITH 30° FALL</text>
<text x="309.2" y="65" transform="rotate(-180 309.2 65)">TYP</text>
<text x="55" y="70.7" transform="rotate(-91 55 70.7)">3</text>
<text x="96.3" y="70.7" transform="rotate(-89 96.3 70.7)">2</text>
<text x="209.6" y="68.5" transform="rotate(-180 209.6 68.5)">75</text>
<text x="217.1" y="68.5" transform="rotate(-180 217.1 68.5)">75</text>
<text x="309" y="67.5" transform="rotate(-180 309 67.5)">160</text>
<text x="316.3" y="71.2" transform="rotate(-180 316.3 71.2)">TYP</text>
<text x="65.7" y="72.4" transform="rotate(-180 65.7 72.4)">C</text>
<text x="85.6" y="72.4" transform="rotate(-180 85.6 72.4)">C</text>
<text x="135" y="72.8" transform="rotate(-90 135 72.8)">=</text>
<text x="191.7" y="75.8" transform="rotate(-90 191.7 75.8)">60</text>
<text x="232.4" y="76.2" transform="rotate(-90 232.4 76.2)">50</text>
<text x="315.4" y="73.7" transform="rotate(-180 315.4 73.7)">75</text>
<text x="135" y="83.4" transform="rotate(-90 135 83.4)">=</text>
<text x="185.3" y="81.7" transform="rotate(-90 185.3 81.7)">FACE A-A</text>
<text x="195.8" y="81.5" transform="rotate(-90 195.8 81.5)">60</text>
<text x="228.2" y="81.2" transform="rotate(-90 228.2 81.2)">50</text>
<text x="208.5" y="86.1" transform="rotate(-180 208.5 86.1)">110</text>
<text x="219.5" y="86.1" transform="rotate(-180 219.5 86.1)">110</text>
<text x="307.4" y="88.8" transform="rotate(-180 307.4 88.8)">85</text>
<text x="308.3" y="86.3" transform="rotate(-180 308.3 86.3)">TYP</text>
<text x="99.3" y="94.6" transform="rotate(-90 99.3 94.6)">ARROW 2</text>
<text x="142.8" y="93.8" transform="rotate(-16 142.8 93.8)">30°</text>
<text x="101.8" y="100.9" transform="rotate(-90 101.8 100.9)">3.0m FROM POLE BUT</text>
<text x="409.9" y="101" transform="rotate(-90 409.9 101)">10cm</text>
<text x="96.7" y="102.3" transform="rotate(-90 96.7 102.3)">N70 TO BE STAMPED ON</text>
<text x="409.9" y="109.6" transform="rotate(-90 409.9 109.6)">9cm</text>
<text x="409.9" y="119.5" transform="rotate(-90 409.9 119.5)">8cm</text>
<text x="409.9" y="129.3" transform="rotate(-90 409.9 129.3)">7cm</text>
<text x="409.9" y="139.1" transform="rotate(-90 409.9 139.1)">6cm</text>
<text x="409.9" y="148.9" transform="rotate(-90 409.9 148.9)">5cm</text>
<text x="409.9" y="158.6" transform="rotate(-90 409.9 158.6)">4cm</text>
<text x="409.9" y="168.6" transform="rotate(-90 409.9 168.6)">3cm</text>
<text x="409.9" y="178.3" transform="rotate(-90 409.9 178.3)">2cm</text>
<text x="375.9" y="186.1" transform="rotate(-90 375.9 186.1)">ALL HOLES ON ARROW 1</text>
<text x="378.4" y="187.5" transform="rotate(-90 378.4 187.5)">TO BE Ø8mm &amp; 70mm LONG</text>
<text x="409.9" y="188.3" transform="rotate(-90 409.9 188.3)">1cm</text>
<text x="159.8" y="197.5" transform="rotate(-180 159.8 197.5)">500</text>
<text x="175.5" y="197.5" transform="rotate(-180 175.5 197.5)">1000</text>
<text x="195.5" y="197.5" transform="rotate(-180 195.5 197.5)">1000</text>
<text x="215.5" y="197.5" transform="rotate(-180 215.5 197.5)">1000</text>
<text x="235.5" y="197.5" transform="rotate(-180 235.5 197.5)">1000</text>
<text x="252.6" y="192" transform="rotate(-90 252.6 192)">FEEDER BRACKETS</text>
<text x="255.5" y="197.5" transform="rotate(-180 255.5 197.5)">1000</text>
<text x="275.5" y="197.5" transform="rotate(-180 275.5 197.5)">1000</text>
<text x="295.5" y="197.5" transform="rotate(-180 295.5 197.5)">1000</text>
<text x="315.5" y="197.5" transform="rotate(-180 315.5 197.5)">1000</text>
<text x="335.5" y="197.5" transform="rotate(-180 335.5 197.5)">1000</text>
<text x="370.4" y="197.5" transform="rotate(-180 370.4 197.5)">2500</text>
<text x="409.9" y="198" transform="rotate(-90 409.9 198)">0cm</text>
<text x="287.3" y="243.9">TITLE</text>
<text x="351.2" y="243.9">SITE ADDRESS</text>
<text x="271.5" y="261.9">AM</text>
<text x="276.1" y="261.9">23/07/19</text>
<text x="220.8" y="271.1">DRAWN</text>
<text x="243.5" y="271.1">CHECKED</text>
<text x="265.9" y="271.1">APPROVED</text>
<text x="220.8" y="276">DATE</text>
<text x="243" y="276">DATE</text>
<text x="265.2" y="276">DATE</text>
<text x="352.1" y="281.6">ARQIVA REF.</text>
<text x="384.8" y="281.6">DRG No.</text>
<text x="397.5" y="281.6">REV</text>
</g>
</svg>
